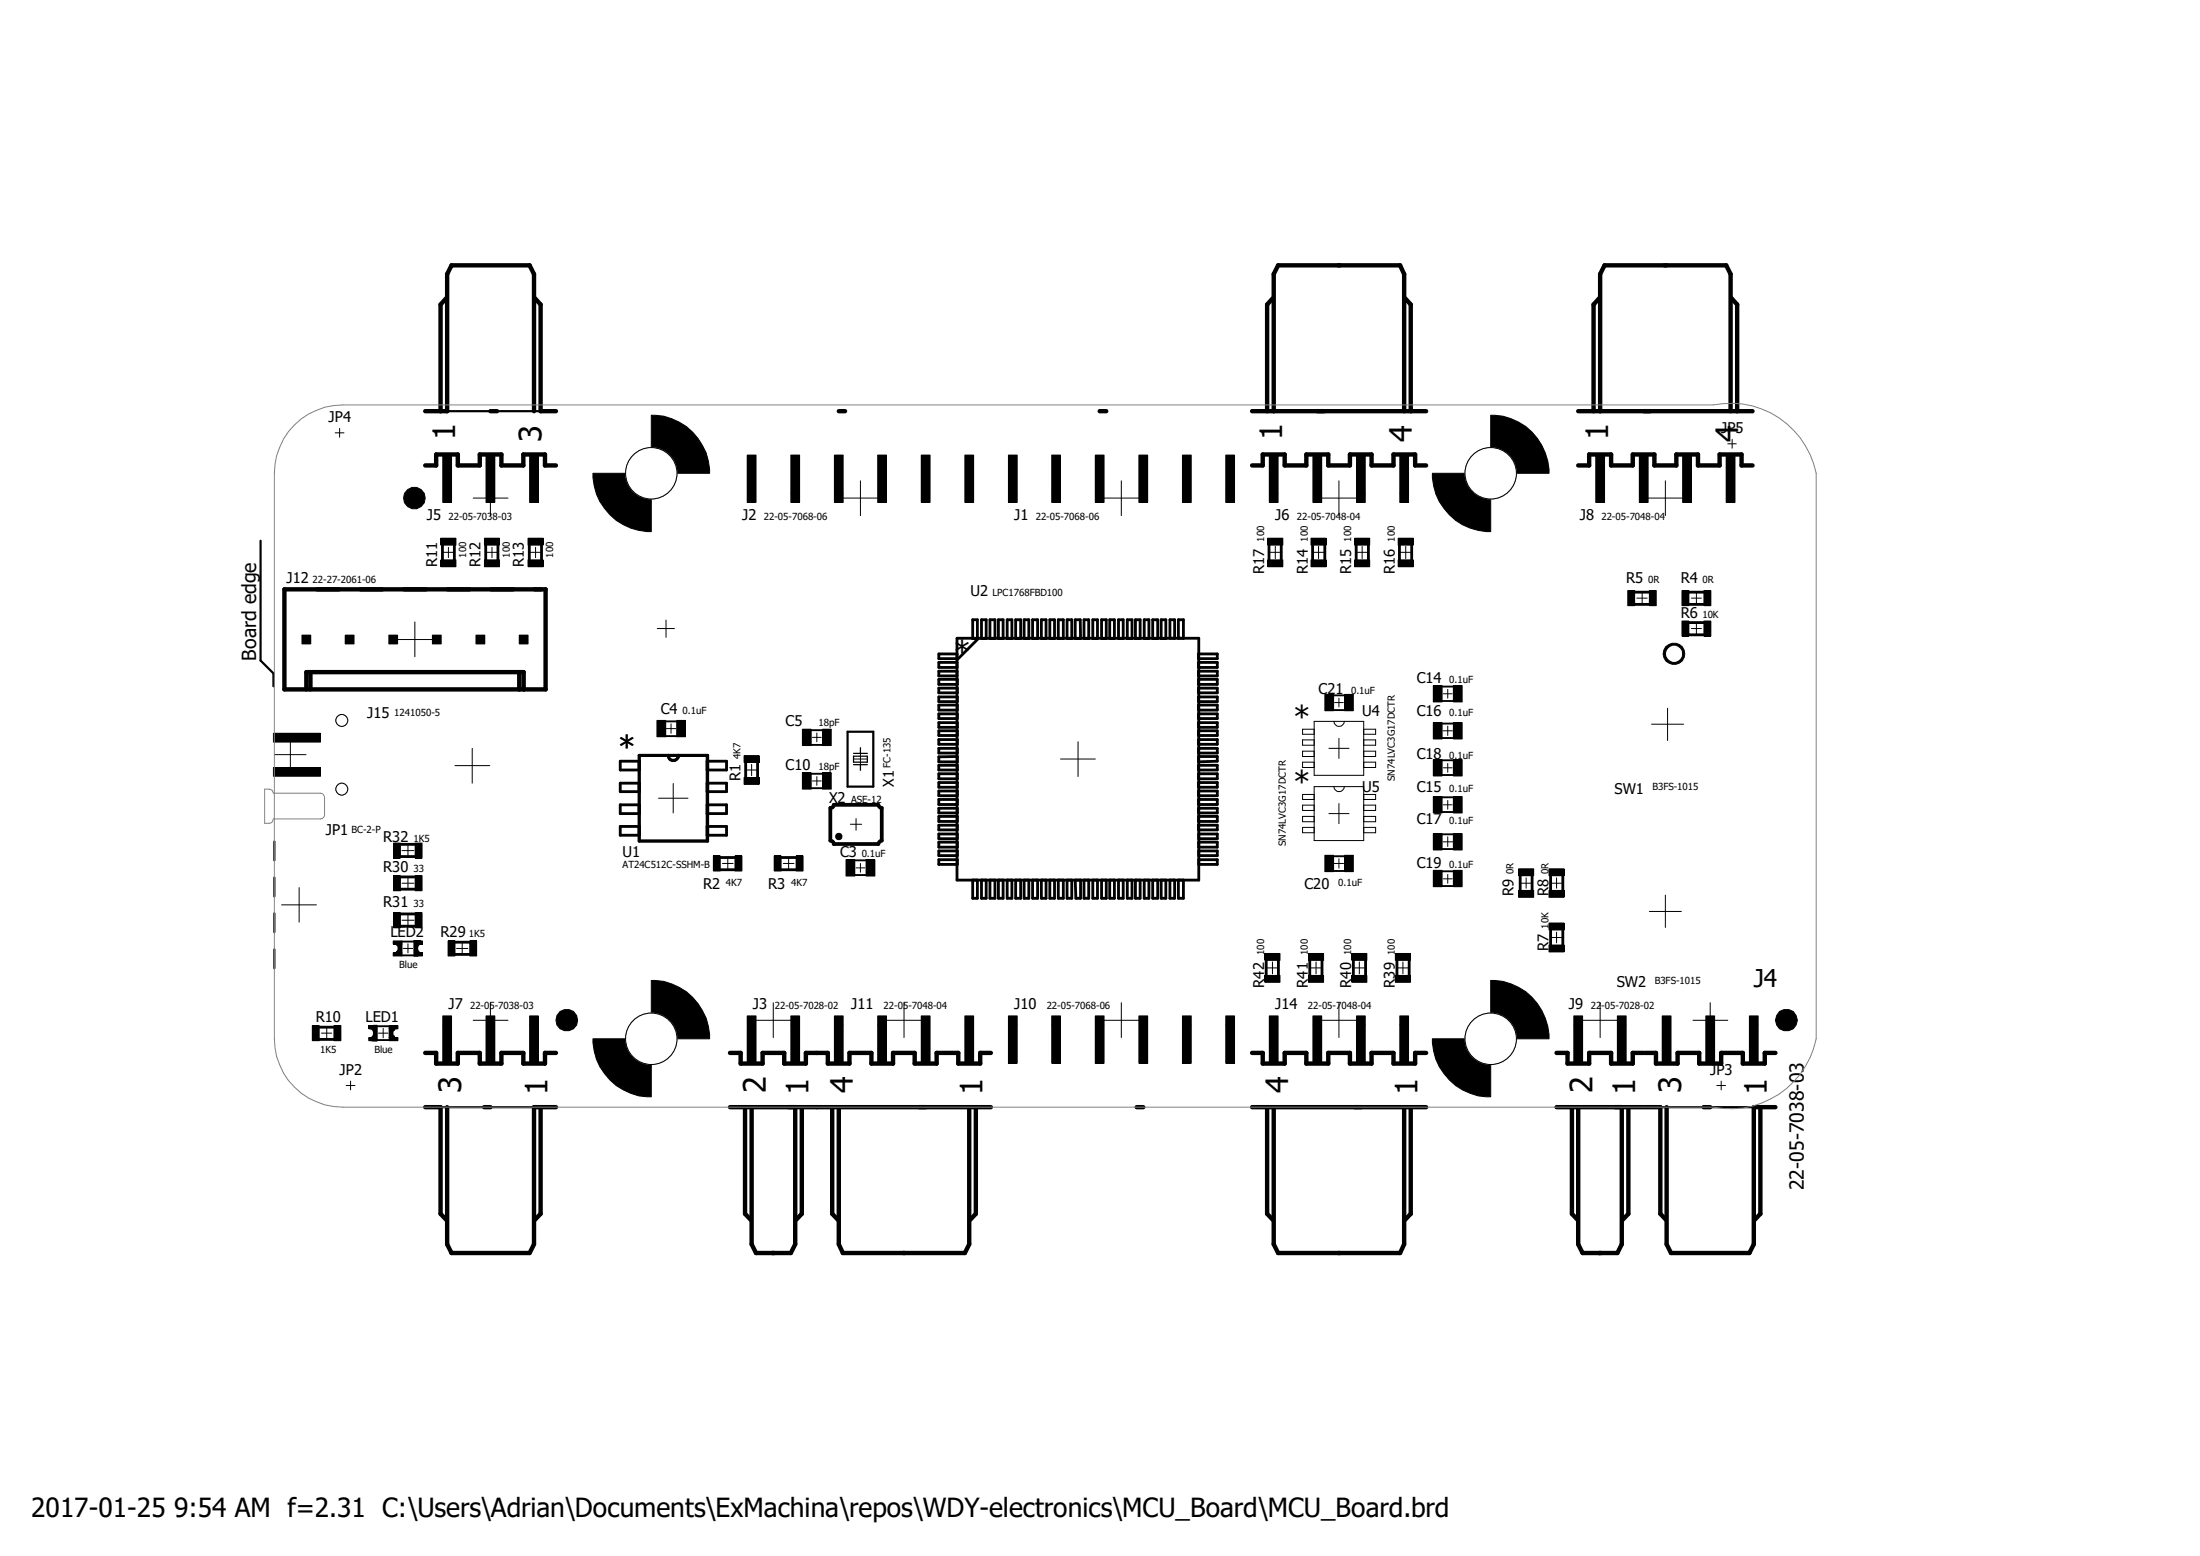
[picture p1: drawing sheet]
<svg xmlns="http://www.w3.org/2000/svg" width="297mm" height="210mm" viewBox="0 0 297 210" stroke-linecap="round" stroke-linejoin="round" font-family="sans-serif">
<path d="M4.2 34.5l288.6 135.9M292.8 34.5l-288.6 135.9" fill="none" stroke="#fff" stroke-width=".14"/>
<g fill="none" stroke="#000" stroke-width=".38">
<path d="M59.7 73.6v2M61.3 73.6v2M65.6 73.6v2M67.2 73.6v2M71.5 73.6v2M73.1 73.6v2M171.3 73.6v2M173 73.6v2M177.2 73.6v2M178.9 73.6v2M183.1 73.6v2M184.7 73.6v2"/>
<path d="M188.9 73.6v2M190.6 73.6v2M220.7 79.9h2M228 79.9h2M126.7 91.7h2.5v.7h-2.5zM126.7 92.9h2.5v.6h-2.5zM126.7 94.1h2.5v.6h-2.5zM126.7 95.2h2.5v.6h-2.5zM126.7 96.4h2.5v.6h-2.5zM126.7 97.5h2.5v.7h-2.5zM126.7 98.6h2.5v.7h-2.5zM126.7 99.8h2.5v.7h-2.5z"/>
<path d="M129.2 86.1h32.6v32.7h-32.6zM129.2 88.3h-2.5v.6h2.5M129.2 89.4h-2.5v.7h2.5M129.2 90.6h-2.5v.6h2.5M131.3 83.7h.7v2.5h-.7zM132.1 86.1l-2.9 3M132.5 83.7h.6v2.5h-.6zM133.6 83.7h.7v2.5h-.7zM134.8 83.7h.6v2.5h-.6zM136 83.7h.6v2.5h-.6zM137.1 83.7h.7v2.5h-.7zM138.3 83.7h.6v2.5h-.6z"/>
<path d="M139.4 83.7h.7v2.5h-.7zM140.6 83.7h.6v2.5h-.6zM141.7 83.7h.7v2.5h-.7zM142.9 83.7h.7v2.5h-.7zM144.1 83.7h.6v2.5h-.6zM145.2 83.7h.6l.1 2.5h-.7zM146.3 83.7h.7v2.5h-.7zM147.5 83.7h.7v2.5h-.7zM148.7 83.7h.7v2.5h-.7zM149.8 83.7h.7v2.5h-.7zM151 83.7h.6v2.5h-.6zM152.2 83.7h.6v2.5h-.6z"/>
<path d="M153.3 83.7h.6v2.5h-.6zM154.5 83.7h.6v2.5h-.6zM155.6 83.7h.7v2.5h-.7zM156.8 83.7h.6v2.5h-.6zM157.9 86.1v-2.4h.7v2.4M159.1 86.1v-2.4h.7v2.4M161.8 88.3h2.5v.6h-2.5zM161.8 89.4h2.5v.7h-2.5zM161.8 90.6h2.5v.6h-2.5zM161.8 91.7h2.5v.7h-2.5zM161.8 92.9h2.5v.6h-2.5zM161.8 94.1h2.5v.6h-2.5z"/>
<path d="M161.8 95.2h2.5v.6h-2.5zM161.8 96.4h2.5v.6h-2.5zM161.8 97.5h2.5v.7h-2.5zM161.8 98.6h2.5v.7h-2.5zM161.8 99.8h2.5v.7h-2.5zM220.7 81.6h2M228 84h2M228 85.7h2M228 81.6h2M54.1 118.4h1.9M54.1 114h1.9M54.1 115.6h1.9"/>
<path d="M86.3 101.9h9.2v11.6h-9.2zM86.3 102.7h-2.6v1.2h2.6M86.3 102h9.2v11.5h-9.2zM86.3 105.7h-2.6v1.1h2.6M86.3 108.6h-2.6v1.2h2.6M86.3 111.5h-2.6v1.2h2.6M90.2 101.9a.7 .7 0 0 0 .7 .7 .7 .7 0 0 0 .7-.7 .7 .7 0 0 1-.7 .8 .7 .7 0 0 1-.7-.7M95.5 102.7h2.6v1.2h-2.6M95.5 105.7h2.6v1.1h-2.6M95.5 108.6h2.6v1.2h-2.6M95.5 111.5h2.6v1.2h-2.6M97.2 115.7h2"/>
<path d="M97.2 117.4h2M100.7 102.9v2M102.3 102.9v2M105.5 115.7h2M105.5 117.4h2M126.7 101h2.5v.6h-2.5zM126.7 102.2l2.5-.1v.7h-2.5zM126.7 103.3h2.5v.6h-2.5zM126.7 104.4h2.5v.7h-2.5zM126.7 105.6h2.5v.7h-2.5zM126.7 106.8h2.5v.6h-2.5zM126.7 107.9h2.5v.7h-2.5z"/>
<path d="M126.7 109.1h2.5v.6h-2.5zM126.7 110.2h2.5v.7h-2.5zM126.7 111.4h2.5v.6h-2.5zM126.7 112.6h2.5v.6h-2.5zM126.7 113.7h2.5v.6h-2.5zM126.7 114.9h2.5v.6h-2.5zM126.7 116h2.5v.7h-2.5zM131.3 118.8v2.4h.7v-2.4M132.5 118.8v2.4h.6v-2.4M133.6 118.8v2.4h.7v-2.4M134.8 118.8v2.4h.6v-2.4M136 118.8v2.4h.6v-2.4"/>
<path d="M137.1 118.8v2.4h.7v-2.4M138.3 118.8v2.4h.6v-2.4M139.4 118.8v2.4h.7v-2.4M140.6 118.8v2.4h.6v-2.4M141.7 118.8v2.4h.7v-2.4M142.9 118.8v2.4h.7v-2.4M144.1 118.8v2.4h.6v-2.4M145.2 118.8v2.4h.7v-2.4M146.3 118.8v2.4h.7v-2.4M147.5 118.8v2.4h.7v-2.4M148.7 118.8v2.4h.7v-2.4M149.8 118.8v2.4h.7v-2.4"/>
<path d="M151 118.8v2.4h.6v-2.4M152.2 118.8v2.4h.6v-2.4M153.3 118.8v2.4h.6v-2.4M154.5 118.8v2.4h.6v-2.4M155.6 118.8v2.4h.7v-2.4M156.8 118.8v2.4h.6v-2.4M157.9 118.8v2.4h.7v-2.4M159.1 118.8v2.4h.7v-2.4M161.8 101h2.5v.6h-2.5zM161.8 103.3h2.5v.6h-2.5zM161.8 104.4h2.5v.7h-2.5zM161.8 105.6h2.5v.7h-2.5z"/>
<path d="M161.8 106.8h2.5v.6h-2.5zM161.8 107.9h2.5v.7h-2.5zM161.8 109.1h2.5v.6h-2.5zM161.8 110.2h2.5v.7h-2.5zM161.8 111.4h2.5v.6h-2.5zM161.8 102.1h2.5v.6l-2.5 .1zM161.8 112.6h2.5v.6h-2.5M161.8 113.7h2.5v.6h-2.5M161.8 114.9h2.5v.6h-2.5M161.8 116h2.5v.7h-2.5M205.2 118.2v2M206.8 118.2v2"/>
<path d="M209.3 118.2v2M211 118.2v2M43.1 138.6h2M54.1 120h1.9M54.1 125h1.9M54.1 123.4h1.9M61.4 128.8h2M61.4 127.2h2M170.9 129.7v2M172.6 129.7v2M176.8 129.7v2M178.5 129.7v2"/>
<path d="M182.7 129.7v2M184.4 129.7v2M188.6 129.7v2M190.2 129.7v2M209.3 125.5v2.1M211 125.5v2.1M43.1 140.3h2"/>
</g>
<g fill="#000">
<path d="M59.5 75.6h2.1v.9h-2.1z" fill-rule="evenodd"/>
<path d="M59.5 72.6h2.1v1h-2.1z" fill-rule="evenodd"/>
<path d="M59.8 66.6h1.2v1.2h-1.2z" fill-rule="evenodd"/>
<path d="M59.8 61.4h1.2v5.2h-1.2z" fill-rule="evenodd"/>
<path d="M65.4 75.6h2v.9h-2z" fill-rule="evenodd"/>
<path d="M65.4 72.6h2v1h-2z" fill-rule="evenodd"/>
<path d="M65.6 66.6h1.2v1.2h-1.2z" fill-rule="evenodd"/>
<path d="M65.6 61.4h1.2v5.2h-1.2z" fill-rule="evenodd"/>
<path d="M71.3 75.6h2v.9h-2z" fill-rule="evenodd"/>
<path d="M71.3 72.6h2v1h-2z" fill-rule="evenodd"/>
<path d="M71.5 66.6h1.2v1.2h-1.2z" fill-rule="evenodd"/>
<path d="M71.5 61.4h1.2v5.2h-1.2z" fill-rule="evenodd"/>
<path d="M86.5 62.1a2.3 2.3 0 0 1 3.5 .8 2.3 2.3 0 0 1-1.5 3.2 2.3 2.3 0 0 1-2.9-2.2h1.1a1.24 1.24 0 0 1 1.8-1.1 1.24 1.24 0 0 1 .2 2.1 1.24 1.24 0 0 1-2-.6v-.4h-1.1l.1-.7 .3-.6z" fill-rule="evenodd"/>
<path d="M80.1 63.9h5.7a2.1 2.1 0 0 0 2.1 2.1v5.8a7.8 7.8 0 0 1-7.8-7.9z" fill-rule="evenodd"/>
<path d="M87.9 56a7.8 7.8 0 0 1 7.9 7.9h-5.8a2.17 2.17 0 0 0-2.1-2.1z" fill-rule="evenodd"/>
<path d="M100.9 66.6h1.2v1.2h-1.2z" fill-rule="evenodd"/>
<path d="M100.9 61.4h1.2v5.2h-1.2z" fill-rule="evenodd"/>
<path d="M106.8 66.6h1.1v1.2h-1.1z" fill-rule="evenodd"/>
<path d="M106.8 61.4h1.1v5.2h-1.1z" fill-rule="evenodd"/>
<path d="M112.6 66.6h1.2v1.2h-1.2z" fill-rule="evenodd"/>
<path d="M112.6 61.4h1.2v5.2h-1.2z" fill-rule="evenodd"/>
<path d="M118.5 66.6h1.2v1.2h-1.2z" fill-rule="evenodd"/>
<path d="M118.5 61.4h1.2v5.2h-1.2z" fill-rule="evenodd"/>
<path d="M124.4 66.6h1.2v1.2h-1.2z" fill-rule="evenodd"/>
<path d="M124.4 61.4h1.2v5.2h-1.2z" fill-rule="evenodd"/>
<path d="M130.3 66.6h1.1v1.2h-1.1z" fill-rule="evenodd"/>
<path d="M130.3 61.4h1.1v5.2h-1.1z" fill-rule="evenodd"/>
<path d="M136.1 66.6h1.2v1.2h-1.2z" fill-rule="evenodd"/>
<path d="M136.1 61.4h1.2v5.2h-1.2z" fill-rule="evenodd"/>
<path d="M142 66.6h1.2v1.2h-1.2z" fill-rule="evenodd"/>
<path d="M142 61.4h1.2v5.2h-1.2z" fill-rule="evenodd"/>
<path d="M147.9 66.6h1.2v1.2h-1.2z" fill-rule="evenodd"/>
<path d="M147.9 61.4h1.2v5.2h-1.2z" fill-rule="evenodd"/>
<path d="M153.8 66.6h1.1v1.2h-1.1z" fill-rule="evenodd"/>
<path d="M153.8 61.4h1.1v5.2h-1.1z" fill-rule="evenodd"/>
<path d="M159.6 66.6h1.2v1.2h-1.2z" fill-rule="evenodd"/>
<path d="M159.6 61.4h1.2v5.2h-1.2z" fill-rule="evenodd"/>
<path d="M165.5 66.6h1.2v1.2h-1.2z" fill-rule="evenodd"/>
<path d="M165.5 61.4h1.2v5.2h-1.2z" fill-rule="evenodd"/>
<path d="M171.2 75.6h2v.9h-2z" fill-rule="evenodd"/>
<path d="M171.2 72.6h2v1h-2z" fill-rule="evenodd"/>
<path d="M171.4 66.6h1.2v1.2h-1.2z" fill-rule="evenodd"/>
<path d="M171.4 61.4h1.2v5.2h-1.2z" fill-rule="evenodd"/>
<path d="M177 75.6h2v.9h-2z" fill-rule="evenodd"/>
<path d="M177 72.6h2v1h-2z" fill-rule="evenodd"/>
<path d="M177.2 66.6h1.2v1.2h-1.2z" fill-rule="evenodd"/>
<path d="M177.2 61.4h1.2v5.2h-1.2z" fill-rule="evenodd"/>
<path d="M182.9 75.6h2v.9h-2z" fill-rule="evenodd"/>
<path d="M182.9 72.6h2v1h-2z" fill-rule="evenodd"/>
<path d="M183.1 66.6h1.2v1.2h-1.2z" fill-rule="evenodd"/>
<path d="M183.1 61.4h1.2v5.2h-1.2z" fill-rule="evenodd"/>
<path d="M188.8 75.6h2v.9h-2z" fill-rule="evenodd"/>
<path d="M188.8 72.6h2v1h-2z" fill-rule="evenodd"/>
<path d="M189 66.6h1.2v1.2h-1.2z" fill-rule="evenodd"/>
<path d="M189 61.4h1.2v5.2h-1.2z" fill-rule="evenodd"/>
<path d="M199.8 62.1a2.3 2.3 0 0 1 3.5 .8 2.3 2.3 0 0 1-1.5 3.2 2.3 2.3 0 0 1-2.8-2.2h1a1.24 1.24 0 0 1 1.8-1.1 1.24 1.24 0 0 1 .2 2.1 1.24 1.24 0 0 1-1.9-.6l-.1-.4h-1l.1-.7 .2-.6z" fill-rule="evenodd"/>
<path d="M193.4 63.9h5.7a2.03 2.03 0 0 0 2.2 2.1v5.8a7.8 7.8 0 0 1-7.9-7.9z" fill-rule="evenodd"/>
<path d="M201.3 56a7.8 7.8 0 0 1 7.8 7.9h-5.7a2.17 2.17 0 0 0-2.1-2.1z" fill-rule="evenodd"/>
<path d="M215.4 66.6h1.2v1.2h-1.2z" fill-rule="evenodd"/>
<path d="M215.4 61.4h1.2v5.2h-1.2z" fill-rule="evenodd"/>
<path d="M219.8 79.7h.9v2h-.9z" fill-rule="evenodd"/>
<path d="M221.3 66.6h1.2v1.2h-1.2z" fill-rule="evenodd"/>
<path d="M221.3 61.4h1.2v5.2h-1.2z" fill-rule="evenodd"/>
<path d="M222.7 79.7h.9v2h-.9z" fill-rule="evenodd"/>
<path d="M227.1 79.7h.9v2h-.9z" fill-rule="evenodd"/>
<path d="M227.2 66.6h1.1v1.2h-1.1z" fill-rule="evenodd"/>
<path d="M227.2 61.4h1.1v5.2h-1.1z" fill-rule="evenodd"/>
<path d="M230 79.7h1v2h-1z" fill-rule="evenodd"/>
<path d="M233 66.6h1.2v1.2h-1.2z" fill-rule="evenodd"/>
<path d="M233 61.4h1.2v5.2h-1.2z" fill-rule="evenodd"/>
<path d="M36.9 99h6.4v1.2h-6.4z" fill-rule="evenodd"/>
<path d="M40.8 85.7h1.2v1.2h-1.2z" fill-rule="evenodd"/>
<path d="M46.6 85.7h1.2v1.2h-1.2z" fill-rule="evenodd"/>
<path d="M52.5 85.7h1.2v1.2h-1.2z" fill-rule="evenodd"/>
<path d="M58.4 85.7h1.2v1.2h-1.2z" fill-rule="evenodd"/>
<path d="M64.3 85.7h1.1v1.2h-1.1z" fill-rule="evenodd"/>
<path d="M70.1 85.7h1.2v1.2h-1.2z" fill-rule="evenodd"/>
<path d="M88.7 97.2h1.2v2.2h-1.2z" fill-rule="evenodd"/>
<path d="M91.4 97.2h1.1v2.2h-1.1z" fill-rule="evenodd"/>
<path d="M108.3 98.4h1.2v2.2h-1.2z" fill-rule="evenodd"/>
<path d="M111 98.4h1.2v2.2h-1.2z" fill-rule="evenodd"/>
<path d="M178.9 93.7h1.1v2.2h-1.1z" fill-rule="evenodd"/>
<path d="M181.5 93.7h1.2v2.2h-1.2z" fill-rule="evenodd"/>
<path d="M193.5 92.5h1.2v2.2h-1.2z" fill-rule="evenodd"/>
<path d="M193.5 97.5h1.2v2.2h-1.2z" fill-rule="evenodd"/>
<path d="M196.2 92.5h1.2v2.2h-1.2z" fill-rule="evenodd"/>
<path d="M196.2 97.5h1.2v2.2h-1.2z" fill-rule="evenodd"/>
<path d="M224.9 87.3a1.46 1.46 0 0 1 2.3 .1 1.46 1.46 0 0 1-.8 2.2 1.46 1.46 0 0 1-1.9-1.3h.3a1.17 1.17 0 0 1 1.6-1.2 1.17 1.17 0 0 1 .4 1.9 1.17 1.17 0 0 1-1.9-.4l-.1-.3h-.3l.1-.5z" fill-rule="evenodd"/>
<path d="M227.1 83.8h.9v2.1h-.9z" fill-rule="evenodd"/>
<path d="M230 83.8h1v2.1h-1z" fill-rule="evenodd"/>
<path d="M36.9 103.6h6.4v1.2h-6.4z" fill-rule="evenodd"/>
<path d="M53.1 118.2h1v2h-1z" fill-rule="evenodd"/>
<path d="M53.1 113.8h1v2h-1z" fill-rule="evenodd"/>
<path d="M56 118.2h1v2h-1z" fill-rule="evenodd"/>
<path d="M56 113.8h1v2h-1z" fill-rule="evenodd"/>
<path d="M96.3 115.5h.9v2.1h-.9z" fill-rule="evenodd"/>
<path d="M99.2 115.5h1v2.1h-1z" fill-rule="evenodd"/>
<path d="M100.5 102h2v.9h-2z" fill-rule="evenodd"/>
<path d="M100.5 104.9h2v1h-2z" fill-rule="evenodd"/>
<path d="M104.5 115.5h1v2.1h-1z" fill-rule="evenodd"/>
<path d="M107.5 115.5h.9v2.1h-.9z" fill-rule="evenodd"/>
<path d="M108.3 104.3h1.2v2.2h-1.2z" fill-rule="evenodd"/>
<path d="M111 104.3h1.2v2.2h-1.2z" fill-rule="evenodd"/>
<path d="M114.2 116h1.2v2.2h-1.2z" fill-rule="evenodd"/>
<path d="M116.9 116h1.2v2.2h-1.2z" fill-rule="evenodd"/>
<path d="M178.9 115.4h1.1v2.2h-1.1z" fill-rule="evenodd"/>
<path d="M181.5 115.4h1.2v2.2h-1.2z" fill-rule="evenodd"/>
<path d="M193.5 102.5h1.2v2.2h-1.2z" fill-rule="evenodd"/>
<path d="M193.5 107.5h1.2v2.2h-1.2z" fill-rule="evenodd"/>
<path d="M193.5 112.5h1.2v2.2h-1.2z" fill-rule="evenodd"/>
<path d="M193.5 117.5h1.2v2.2h-1.2z" fill-rule="evenodd"/>
<path d="M196.2 102.5h1.2v2.2h-1.2z" fill-rule="evenodd"/>
<path d="M196.2 107.5h1.2v2.2h-1.2z" fill-rule="evenodd"/>
<path d="M196.2 112.5h1.2v2.2h-1.2z" fill-rule="evenodd"/>
<path d="M196.2 117.5h1.2v2.2h-1.2z" fill-rule="evenodd"/>
<path d="M205 117.3h2.1v.9h-2.1z" fill-rule="evenodd"/>
<path d="M209.1 117.3h2.1v.9h-2.1z" fill-rule="evenodd"/>
<path d="M42.2 138.4h.9v2.1h-.9z" fill-rule="evenodd"/>
<path d="M45.1 138.4h.9v2.1h-.9z" fill-rule="evenodd"/>
<path d="M49.8 138.4h.7v.5h-.7z" fill-rule="evenodd"/>
<path d="M50.3 140l.1 .1z" fill-rule="evenodd"/>
<path d="M50.4 138.4h.5v2.1h-.5z" fill-rule="evenodd"/>
<path d="M52.5 138.4h1.2v.5h-1.2z" fill-rule="evenodd"/>
<path d="M52.5 138.8h.5v1.3h-.5z" fill-rule="evenodd"/>
<path d="M53 139.8h.3v.3h-.3z" fill-rule="evenodd"/>
<path d="M53 138.8h.3v.3h-.3z" fill-rule="evenodd"/>
<path d="M53.1 127h1.2v.4h-1.2z" fill-rule="evenodd"/>
<path d="M53.1 128.6h1.2v.4h-1.2z" fill-rule="evenodd"/>
<path d="M53.1 123.2h1v2h-1z" fill-rule="evenodd"/>
<path d="M53.6 127.3h.2v.3h-.2z" fill-rule="evenodd"/>
<path d="M53.6 128.4h.2v.3h-.2z" fill-rule="evenodd"/>
<path d="M53.8 127.4h.5v1.3h-.5z" fill-rule="evenodd"/>
<path d="M55.9 127h.8h-.8z" fill-rule="evenodd"/>
<path d="M55.9 127h.5v2.1h-.5z" fill-rule="evenodd"/>
<path d="M56 123.2h1v2h-1z" fill-rule="evenodd"/>
<path d="M56.3 127h.2h.2v.3l-.2 .1-.2-.1v-.1l.2-.1 .1 .1v.1l-.3-.1z" fill-rule="evenodd"/>
<path d="M56.3 127.4l.1 .1z" fill-rule="evenodd"/>
<path d="M56.3 128.6h.7v.4h-.7z" fill-rule="evenodd"/>
<path d="M56.7 127h.3v.4h-.3z" fill-rule="evenodd"/>
<path d="M59.8 137.1h1.2v1.2h-1.2z" fill-rule="evenodd"/>
<path d="M59.8 138.3h1.2v5.2h-1.2z" fill-rule="evenodd"/>
<path d="M60.5 127h.9v2h-.9z" fill-rule="evenodd"/>
<path d="M63.4 127h.9v2h-.9z" fill-rule="evenodd"/>
<path d="M65.6 137.1h1.2v1.2h-1.2z" fill-rule="evenodd"/>
<path d="M65.6 138.3h1.2v5.2h-1.2z" fill-rule="evenodd"/>
<path d="M71.5 137.1h1.2v1.2h-1.2z" fill-rule="evenodd"/>
<path d="M71.5 138.3h1.2v5.2h-1.2z" fill-rule="evenodd"/>
<path d="M100.9 137.1h1.2v1.2h-1.2z" fill-rule="evenodd"/>
<path d="M100.9 138.3h1.2v5.2h-1.2z" fill-rule="evenodd"/>
<path d="M106.8 137.1h1.1v1.2h-1.1z" fill-rule="evenodd"/>
<path d="M106.8 138.3h1.1v5.2h-1.1z" fill-rule="evenodd"/>
<path d="M112.6 137.1h1.2v1.2h-1.2z" fill-rule="evenodd"/>
<path d="M112.6 138.3h1.2v5.2h-1.2z" fill-rule="evenodd"/>
<path d="M118.5 137.1h1.2v1.2h-1.2z" fill-rule="evenodd"/>
<path d="M118.5 138.3h1.2v5.2h-1.2z" fill-rule="evenodd"/>
<path d="M124.4 137.1h1.2v1.2h-1.2z" fill-rule="evenodd"/>
<path d="M124.4 138.3h1.2v5.2h-1.2z" fill-rule="evenodd"/>
<path d="M130.3 137.1h1.1v1.2h-1.1z" fill-rule="evenodd"/>
<path d="M130.3 138.3h1.1v5.2h-1.1z" fill-rule="evenodd"/>
<path d="M136.1 137.1h1.2v1.2h-1.2z" fill-rule="evenodd"/>
<path d="M136.1 138.3h1.2v5.2h-1.2z" fill-rule="evenodd"/>
<path d="M142 137.1h1.2v1.2h-1.2z" fill-rule="evenodd"/>
<path d="M142 138.3h1.2v5.2h-1.2z" fill-rule="evenodd"/>
<path d="M147.9 137.1h1.2v1.2h-1.2z" fill-rule="evenodd"/>
<path d="M147.9 138.3h1.2v5.2h-1.2z" fill-rule="evenodd"/>
<path d="M153.8 137.1h1.1v1.2h-1.1z" fill-rule="evenodd"/>
<path d="M153.8 138.3h1.1v5.2h-1.1z" fill-rule="evenodd"/>
<path d="M159.6 137.1h1.2v1.2h-1.2z" fill-rule="evenodd"/>
<path d="M159.6 138.3h1.2v5.2h-1.2z" fill-rule="evenodd"/>
<path d="M165.5 137.1h1.2v1.2h-1.2z" fill-rule="evenodd"/>
<path d="M165.5 138.3h1.2v5.2h-1.2z" fill-rule="evenodd"/>
<path d="M170.8 128.7h2v.9h-2z" fill-rule="evenodd"/>
<path d="M170.8 131.7h2v.9h-2z" fill-rule="evenodd"/>
<path d="M171.4 137.1h1.2v1.2h-1.2z" fill-rule="evenodd"/>
<path d="M171.4 138.3h1.2v5.2h-1.2z" fill-rule="evenodd"/>
<path d="M176.7 131.7h2v.9h-2z" fill-rule="evenodd"/>
<path d="M176.7 128.7h2v.9h-2z" fill-rule="evenodd"/>
<path d="M177.2 137.1h1.2v1.2h-1.2z" fill-rule="evenodd"/>
<path d="M177.2 138.3h1.2v5.2h-1.2z" fill-rule="evenodd"/>
<path d="M182.5 128.7h2v.9h-2z" fill-rule="evenodd"/>
<path d="M182.5 131.7h2v.9h-2z" fill-rule="evenodd"/>
<path d="M183.1 137.1h1.2v1.2h-1.2z" fill-rule="evenodd"/>
<path d="M183.1 138.3h1.2v5.2h-1.2z" fill-rule="evenodd"/>
<path d="M188.4 131.7h2v.9h-2z" fill-rule="evenodd"/>
<path d="M188.4 128.7h2v.9h-2z" fill-rule="evenodd"/>
<path d="M189 137.1h1.2v1.2h-1.2z" fill-rule="evenodd"/>
<path d="M189 138.3h1.2v5.2h-1.2z" fill-rule="evenodd"/>
<path d="M205 120.2h2.1v.9h-2.1z" fill-rule="evenodd"/>
<path d="M209.1 127.6h2.1v.9h-2.1z" fill-rule="evenodd"/>
<path d="M209.1 124.6h2.1v.9h-2.1z" fill-rule="evenodd"/>
<path d="M209.1 120.2h2.1v.9h-2.1z" fill-rule="evenodd"/>
<path d="M212.5 137.1h1.2v1.2h-1.2z" fill-rule="evenodd"/>
<path d="M212.5 138.3h1.2v5.2h-1.2z" fill-rule="evenodd"/>
<path d="M218.4 137.1h1.1v1.2h-1.1z" fill-rule="evenodd"/>
<path d="M218.4 138.3h1.1v5.2h-1.1z" fill-rule="evenodd"/>
<path d="M224.4 137.1h1.2v1.2h-1.2z" fill-rule="evenodd"/>
<path d="M224.4 138.3h1.2v5.2h-1.2z" fill-rule="evenodd"/>
<path d="M230.3 137.1h1.2v1.2h-1.2z" fill-rule="evenodd"/>
<path d="M230.3 138.3h1.2v5.2h-1.2z" fill-rule="evenodd"/>
<path d="M236.2 137.1h1.2v1.2h-1.2z" fill-rule="evenodd"/>
<path d="M236.2 138.3h1.2v5.2h-1.2z" fill-rule="evenodd"/>
<path d="M49.8 140h.3v.5h-.3z" fill-rule="evenodd"/>
<path d="M50.1 140.1h.4v.3l-.2 .1-.2-.1-.1-.1 .4-.1-.1 .2-.3-.1z" fill-rule="evenodd"/>
<path d="M50.1 140.4h.8v.1h-.8z" fill-rule="evenodd"/>
<path d="M52.5 140h1.2v.5h-1.2z" fill-rule="evenodd"/>
<path d="M86.5 138.4a2.3 2.3 0 0 1 3.5 .7 2.3 2.3 0 0 1-1.5 3.3 2.3 2.3 0 0 1-2.9-2.2h1.1a1.24 1.24 0 0 1 1.8-1.1 1.24 1.24 0 0 1 .2 2.1 1.24 1.24 0 0 1-2-.7v-.3h-1.1l.1-.7 .3-.6z" fill-rule="evenodd"/>
<path d="M80.1 140.2h5.7a2.1 2.1 0 0 0 2.1 2.1v5.7a7.8 7.8 0 0 1-7.8-7.8z" fill-rule="evenodd"/>
<path d="M87.9 132.3a7.8 7.8 0 0 1 7.9 7.9h-5.8a2.1 2.1 0 0 0-2.1-2.1z" fill-rule="evenodd"/>
<path d="M199.8 138.4a2.3 2.3 0 0 1 3.5 .7 2.3 2.3 0 0 1-1.5 3.3 2.3 2.3 0 0 1-2.8-2.2h1a1.24 1.24 0 0 1 1.8-1.1 1.24 1.24 0 0 1 .3 2.1 1.24 1.24 0 0 1-2-.7l-.1-.3h-1l.1-.7 .2-.6z" fill-rule="evenodd"/>
<path d="M193.4 140.2h5.7a2.03 2.03 0 0 0 2.2 2.1v5.7a7.8 7.8 0 0 1-7.9-7.8z" fill-rule="evenodd"/>
<path d="M201.3 132.3a7.8 7.8 0 0 1 7.8 7.9h-5.7a2.1 2.1 0 0 0-2.1-2.1z" fill-rule="evenodd"/>
<circle cx="55.9" cy="67.2" r="1.46"/>
<circle cx="113.2" cy="112.9" r=".43"/>
<circle cx="76.5" cy="137.7" r="1.46"/>
<circle cx="241.2" cy="137.7" r="1.48"/>
</g>
<g fill="none" stroke="#000" stroke-width=".14">
<path d="M45.3 58.4h1.1M45.8 57.8v1.2M87.9 56a7.8 7.8 0 0 1 7.9 7.9h-5.8a2.17 2.17 0 0 0-2.1-2.1zM201.3 56a7.8 7.8 0 0 1 7.8 7.9h-5.7a2.17 2.17 0 0 0-2.1-2.1zM233.3 59.9h1.1M233.8 59.3v1.2M59.5 75.6h2.1v.9h-2.1zM59.5 72.6h2.1v1h-2.1zM59.8 66.6h1.2v1.2h-1.2zM59.8 61.4h1.2v5.2h-1.2zM59.9 74.5h1.3M60.5 73.9v1.4"/>
<path d="M63.9 67.2h4.7M65.4 75.6h2v.9h-2zM65.4 72.6h2v1h-2zM65.6 66.6h1.2v1.2h-1.2zM65.6 61.4h1.2v5.2h-1.2zM65.7 74.5h1.4M66.2 64.9v4.7M66.4 73.9v1.4M71.3 75.6h2v.9h-2zM71.3 72.6h2v1h-2zM71.5 66.6h1.2v1.2h-1.2zM71.5 61.4h1.2v5.2h-1.2z"/>
<path d="M71.6 74.5h1.4M72.3 73.9v1.4M80.1 63.9h5.7a2.1 2.1 0 0 0 2.1 2.1v5.8a7.8 7.8 0 0 1-7.8-7.9zM86 63.9h3.8M86.5 62.1a2.3 2.3 0 0 1 3.5 .8 2.3 2.3 0 0 1-1.5 3.2 2.3 2.3 0 0 1-2.9-2.2h1.1a1.24 1.24 0 0 1 1.8-1.1 1.24 1.24 0 0 1 .2 2.1 1.24 1.24 0 0 1-2-.6v-.4h-1.1l.1-.7 .3-.6zM87.9 62v3.8M100.9 66.6h1.2v1.2h-1.2zM100.9 61.4h1.2v5.2h-1.2zM106.8 66.6h1.1v1.2h-1.1zM106.8 61.4h1.1v5.2h-1.1zM112.6 66.6h1.2v1.2h-1.2zM112.6 61.4h1.2v5.2h-1.2z"/>
<path d="M113.8 67.2h4.7M116.2 64.9v4.7M118.5 66.6h1.2v1.2h-1.2zM118.5 61.4h1.2v5.2h-1.2zM124.4 66.6h1.2v1.2h-1.2zM124.4 61.4h1.2v5.2h-1.2zM130.3 66.6h1.1v1.2h-1.1zM130.3 61.4h1.1v5.2h-1.1zM136.1 66.6h1.2v1.2h-1.2zM136.1 61.4h1.2v5.2h-1.2zM142 66.6h1.2v1.2h-1.2zM142 61.4h1.2v5.2h-1.2z"/>
<path d="M147.9 66.6h1.2v1.2h-1.2zM147.9 61.4h1.2v5.2h-1.2zM149.1 67.2h4.7M151.4 64.9v4.7M153.8 66.6h1.1v1.2h-1.1zM153.8 61.4h1.1v5.2h-1.1zM159.6 66.6h1.2v1.2h-1.2zM159.6 61.4h1.2v5.2h-1.2zM165.5 66.6h1.2v1.2h-1.2zM165.5 61.4h1.2v5.2h-1.2zM171.2 75.6h2v.9h-2zM171.2 72.6h2v1h-2z"/>
<path d="M171.3 74.5h1.7M171.4 66.6h1.2v1.2h-1.2zM171.4 61.4h1.2v5.2h-1.2zM172.2 73.7v1.7M177 75.6h2v.9h-2zM177 72.6h2v1h-2zM177.2 74.5h1.6M177.2 66.6h1.2v1.2h-1.2zM177.2 61.4h1.2v5.2h-1.2zM178 73.7v1.7M178.4 67.2h4.7M180.8 64.9v4.7"/>
<path d="M182.9 75.6h2v.9h-2zM182.9 72.6h2v1h-2zM183.1 74.5h1.6M183.1 66.6h1.2v1.2h-1.2zM183.1 61.4h1.2v5.2h-1.2zM183.9 73.7v1.7M188.8 75.6h2v.9h-2zM188.8 72.6h2v1h-2zM189 66.6h1.2v1.2h-1.2zM189 61.4h1.2v5.2h-1.2zM189 74.5h1.6M189.8 73.7v1.7"/>
<path d="M193.4 63.9h5.7a2.03 2.03 0 0 0 2.2 2.1v5.8a7.8 7.8 0 0 1-7.9-7.9zM199.3 63.9h3.8M199.8 62.1a2.3 2.3 0 0 1 3.5 .8 2.3 2.3 0 0 1-1.5 3.2 2.3 2.3 0 0 1-2.8-2.2h1a1.24 1.24 0 0 1 1.8-1.1 1.24 1.24 0 0 1 .2 2.1 1.24 1.24 0 0 1-1.9-.6l-.1-.4h-1l.1-.7 .2-.6zM201.3 62v3.8M215.4 66.6h1.2v1.2h-1.2zM215.4 61.4h1.2v5.2h-1.2zM219.8 79.7h.9v2h-.9zM221.3 66.6h1.2v1.2h-1.2zM221.3 61.4h1.2v5.2h-1.2zM222.5 67.2h4.7M222.7 79.7h.9v2h-.9zM224.8 64.9v4.7"/>
<path d="M227.1 79.7h.9v2h-.9zM227.2 66.6h1.1v1.2h-1.1zM227.2 61.4h1.1v5.2h-1.1zM230 79.7h1v2h-1zM233 66.6h1.2v1.2h-1.2zM233 61.4h1.2v5.2h-1.2zM36.9 99h6.4v1.2h-6.4zM39.2 99.7v4.3M40.8 85.7h1.2v1.2h-1.2zM46.6 85.7h1.2v1.2h-1.2zM52.5 85.7h1.2v1.2h-1.2zM53.7 86.3h4.7"/>
<path d="M56 83.9v4.7M58.4 85.7h1.2v1.2h-1.2zM64.3 85.7h1.1v1.2h-1.1zM70.1 85.7h1.2v1.2h-1.2zM88.7 97.2h1.2v2.2h-1.2zM88.7 84.8h2.4M89.9 83.7v2.3M90 98.3h1.2M90.6 97.7v1.3M91.4 97.2h1.1v2.2h-1.1zM108.3 98.4h1.2v2.2h-1.2zM109.7 99.5h1.2"/>
<path d="M110.3 98.9v1.2M111 98.4h1.2v2.2h-1.2zM177.4 97.4h6.7v7.2h-6.7zM177.4 98.4h-1.5v.7h1.5M177.4 99.9h-1.5v.7h1.5M178.9 93.7h1.1v2.2h-1.1zM180.1 97.4a.7 .7 0 0 0 .7 .6 .7 .7 0 0 0 .7-.6M180.2 94.8h1.2M180.8 94.2v1.2M180.8 99.7v2.7M181.5 93.7h1.2v2.2h-1.2zM184.1 98.4h1.6v.7h-1.6"/>
<path d="M184.1 99.9h1.6v.7h-1.6M193.5 92.5h1.2v2.2h-1.2zM193.5 97.5h1.2v2.2h-1.2zM194.8 98.6h1.3M194.9 93.6h1.1M195.5 93v1.2M195.5 98v1.3M196.2 92.5h1.2v2.2h-1.2zM196.2 97.5h1.2v2.2h-1.2zM221 80.7h1.4M221.7 80.1v1.3M223 97.7h4.3"/>
<path d="M224.9 87.3a1.46 1.46 0 0 1 2.3 .1 1.46 1.46 0 0 1-.8 2.2 1.46 1.46 0 0 1-1.9-1.3h.3a1.17 1.17 0 0 1 1.6-1.2 1.17 1.17 0 0 1 .4 1.9 1.17 1.17 0 0 1-1.9-.4l-.1-.3h-.3l.1-.5zM225.1 95.6v4.3M227.1 83.8h.9v2.1h-.9zM228.3 84.8h1.4M228.3 80.7h1.4M229 80.1v1.3M229 84.2v1.4M230 83.8h1v2.1h-1zM36.9 103.6h6.4v1.2h-6.4zM37.1 101.9h4.2M40.4 119.8v4.7M53.1 118.2h1v2h-1z"/>
<path d="M53.1 113.8h1v2h-1zM54.3 119.2h1.6M54.3 114.8h1.6M55.1 114v1.6M55.1 118.4v1.6M56 118.2h1v2h-1zM56 113.8h1v2h-1zM61.4 103.3h4.7M63.8 101v4.7M88.9 107.7h4M90.9 105.7v4M96.3 115.5h.9v2.1h-.9z"/>
<path d="M97.5 116.5h1.5M98.3 115.8v1.5M99.2 115.5h1v2.1h-1zM100.5 102h2v.9h-2zM100.5 104.9h2v1h-2zM100.7 103.9h1.5M101.5 103.2v1.5M104.5 115.5h1v2.1h-1zM105.7 116.5h1.5M106.5 115.8v1.5M107.5 115.5h.9v2.1h-.9zM108.3 104.3h1.2v2.2h-1.2z"/>
<path d="M109.7 105.4h1.2M110.3 104.8v1.2M111 104.3h1.2v2.2h-1.2zM114.2 116h1.2v2.2h-1.2zM114.8 111.3h1.5M115.3 102.4h1.7M115.6 110.5v1.6M115.6 117.1h1.2M116.2 101.6v1.7M116.2 116.5v1.2M116.9 116h1.2v2.2h-1.2zM143.2 102.4h4.7"/>
<path d="M145.5 100.1v4.7M177.4 106.2h6.7v7.3h-6.7zM177.4 101.4h-1.5v.7h1.5M177.4 102.9h-1.5v.7h1.5M177.4 107.2h-1.5v.7h1.5M177.4 108.7h-1.5v.7h1.5M177.4 110.2h-1.5v.7h1.5M177.4 111.7h-1.5v.7h1.5M178.9 115.4h1.1v2.2h-1.1zM179.4 101h2.7M179.4 109.8h2.7M180.1 106.2a.7 .7 0 0 0 .7 .6 .7 .7 0 0 0 .7-.6"/>
<path d="M180.1 116.5h1.3M180.8 108.5v2.7M180.8 115.9v1.3M181.5 115.4h1.2v2.2h-1.2zM184.1 101.4h1.6v.7h-1.6M184.1 102.9h1.6v.7h-1.6M184.1 107.2h1.6v.7h-1.6M184.1 108.7h1.6v.7h-1.6M184.1 110.2h1.6v.7h-1.6M184.1 111.7h1.6v.7h-1.6M193.5 102.5h1.2v2.2h-1.2zM193.5 107.5h1.2v2.2h-1.2z"/>
<path d="M193.5 112.5h1.2v2.2h-1.2zM193.5 117.5h1.2v2.2h-1.2zM194.8 113.6h1.3M194.9 103.6h1.1M194.9 108.6h1.1M194.9 118.6h1.1M195.5 103v1.2M195.5 108v1.2M195.5 112.9v1.4M195.5 118v1.2M196.2 102.5h1.2v2.2h-1.2zM196.2 107.5h1.2v2.2h-1.2z"/>
<path d="M196.2 112.5h1.2v2.2h-1.2zM196.2 117.5h1.2v2.2h-1.2zM205 117.3h2.1v.9h-2.1zM205.4 119.2h1.3M206 118.5v1.4M209.1 117.3h2.1v.9h-2.1zM209.5 119.2h1.3M210.1 118.5v1.4M38 122.1h4.7M42.2 138.4h.9v2.1h-.9zM43.4 139.4h1.4M44.1 138.8v1.4"/>
<path d="M45.1 138.4h.9v2.1h-.9zM49.8 138.4h.7v.5h-.7zM50.3 140l.1 .1zM50.4 138.4h.5v2.1h-.5zM51.1 139.4h1.3M51.7 138.8v1.3M52.5 138.4h1.2v.5h-1.2zM52.5 138.8h.5v1.3h-.5zM53 139.8h.3v.3h-.3zM53 138.8h.3v.3h-.3zM53.1 127h1.2v.4h-1.2zM53.1 128.6h1.2v.4h-1.2z"/>
<path d="M53.1 123.2h1v2h-1zM53.2 127.4a.64 .64 0 0 1 .6 .6 .64 .64 0 0 1-.6 .7M53.6 127.3h.2v.3h-.2zM53.6 128.4h.2v.3h-.2zM53.6 138.8a.64 .64 0 0 0-.6 .6 .64 .64 0 0 0 .6 .7M53.8 127.4h.5v1.3h-.5zM54.3 124.2h1.6M54.4 128h1.3M55.1 123.4v1.6M55.1 127.4v1.2M55.9 127h.8h-.8zM55.9 127h.5v2.1h-.5z"/>
<path d="M56 123.2h1v2h-1zM56.3 127h.2h.2v.3l-.2 .1-.2-.1v-.1l.2-.1 .1 .1v.1l-.3-.1zM56.3 127.4l.1 .1zM56.3 128.6h.7v.4h-.7zM56.7 127h.3v.4h-.3zM59.8 137.1h1.2v1.2h-1.2zM59.8 138.3h1.2v5.2h-1.2zM60.5 127h.9v2h-.9zM61.6 128h1.6M62.4 127.3v1.5M63.4 127h.9v2h-.9zM63.9 137.7h4.7"/>
<path d="M65.6 137.1h1.2v1.2h-1.2zM65.6 138.3h1.2v5.2h-1.2zM66.2 135.3v4.7M71.5 137.1h1.2v1.2h-1.2zM71.5 138.3h1.2v5.2h-1.2zM86.5 138.4a2.3 2.3 0 0 1 3.5 .7 2.3 2.3 0 0 1-1.5 3.3 2.3 2.3 0 0 1-2.9-2.2h1.1a1.24 1.24 0 0 1 1.8-1.1 1.24 1.24 0 0 1 .2 2.1 1.24 1.24 0 0 1-2-.7v-.3h-1.1l.1-.7 .3-.6zM87.9 138.3v3.8M87.9 132.3a7.8 7.8 0 0 1 7.9 7.9h-5.8a2.1 2.1 0 0 0-2.1-2.1zM100.9 137.1h1.2v1.2h-1.2zM100.9 138.3h1.2v5.2h-1.2zM102.1 137.7h4.7M104.4 135.3v4.7"/>
<path d="M106.8 137.1h1.1v1.2h-1.1zM106.8 138.3h1.1v5.2h-1.1zM112.6 137.1h1.2v1.2h-1.2zM112.6 138.3h1.2v5.2h-1.2zM118.5 137.1h1.2v1.2h-1.2zM118.5 138.3h1.2v5.2h-1.2zM119.7 137.7h4.7M122 135.3v4.7M124.4 137.1h1.2v1.2h-1.2zM124.4 138.3h1.2v5.2h-1.2zM130.3 137.1h1.1v1.2h-1.1zM130.3 138.3h1.1v5.2h-1.1z"/>
<path d="M136.1 137.1h1.2v1.2h-1.2zM136.1 138.3h1.2v5.2h-1.2zM142 137.1h1.2v1.2h-1.2zM142 138.3h1.2v5.2h-1.2zM147.9 137.1h1.2v1.2h-1.2zM147.9 138.3h1.2v5.2h-1.2zM149.1 137.7h4.7M151.4 135.3v4.7M153.8 137.1h1.1v1.2h-1.1zM153.8 138.3h1.1v5.2h-1.1zM159.6 137.1h1.2v1.2h-1.2zM159.6 138.3h1.2v5.2h-1.2z"/>
<path d="M165.5 137.1h1.2v1.2h-1.2zM165.5 138.3h1.2v5.2h-1.2zM170.8 128.7h2v.9h-2zM170.8 131.7h2v.9h-2zM171 130.6h1.6M171.4 137.1h1.2v1.2h-1.2zM171.4 138.3h1.2v5.2h-1.2zM171.8 129.8v1.6M176.7 131.7h2v.9h-2zM176.7 128.7h2v.9h-2zM176.8 130.6h1.7M177.2 137.1h1.2v1.2h-1.2z"/>
<path d="M177.2 138.3h1.2v5.2h-1.2zM177.7 129.8v1.6M178.4 137.7h4.7M180.8 135.3v4.7M182.5 128.7h2v.9h-2zM182.5 131.7h2v.9h-2zM182.7 130.6h1.7M183.1 137.1h1.2v1.2h-1.2zM183.1 138.3h1.2v5.2h-1.2zM183.5 129.8v1.6M188.4 131.7h2v.9h-2zM188.4 128.7h2v.9h-2z"/>
<path d="M188.6 130.6h1.6M189 137.1h1.2v1.2h-1.2zM189 138.3h1.2v5.2h-1.2zM189.4 129.8v1.6M199.8 138.4a2.3 2.3 0 0 1 3.5 .7 2.3 2.3 0 0 1-1.5 3.3 2.3 2.3 0 0 1-2.8-2.2h1a1.24 1.24 0 0 1 1.8-1.1 1.24 1.24 0 0 1 .3 2.1 1.24 1.24 0 0 1-2-.7l-.1-.3h-1l.1-.7 .2-.6zM201.3 132.3a7.8 7.8 0 0 1 7.8 7.9h-5.7a2.1 2.1 0 0 0-2.1-2.1zM201.3 138.3v3.8M205 120.2h2.1v.9h-2.1zM209.1 127.6h2.1v.9h-2.1zM209.1 124.6h2.1v.9h-2.1zM209.1 120.2h2.1v.9h-2.1zM209.4 126.5h1.5"/>
<path d="M210.1 125.8v1.5M212.5 137.1h1.2v1.2h-1.2zM212.5 138.3h1.2v5.2h-1.2zM213.7 137.7h4.7M216 135.3v4.7M218.4 137.1h1.1v1.2h-1.1zM218.4 138.3h1.1v5.2h-1.1zM222.7 123h4.3M224.4 137.1h1.2v1.2h-1.2zM224.4 138.3h1.2v5.2h-1.2zM224.8 120.8v4.4M228.6 137.7h4.7"/>
<path d="M230.3 137.1h1.2v1.2h-1.2zM230.3 138.3h1.2v5.2h-1.2zM230.9 135.3v4.7M236.2 137.1h1.2v1.2h-1.2zM236.2 138.3h1.2v5.2h-1.2zM46.7 146.5h1.2M47.3 145.9v1.2M49.8 140h.3v.5h-.3zM50.1 140.4h.8v.1h-.8zM50.1 140.1h.4v.3l-.2 .1-.2-.1-.1-.1 .4-.1-.1 .2-.3-.1zM52.5 140h1.2v.5h-1.2zM80.1 140.2h5.7a2.1 2.1 0 0 0 2.1 2.1v5.7a7.8 7.8 0 0 1-7.8-7.8z"/>
<path d="M86 140.2h3.8M193.4 140.2h5.7a2.03 2.03 0 0 0 2.2 2.1v5.7a7.8 7.8 0 0 1-7.9-7.8zM199.3 140.2h3.8M231.8 146.5h1.2M232.4 145.9v1.2"/>
<circle cx="55.9" cy="67.2" r="1.46"/>
<circle cx="113.2" cy="112.9" r=".43"/>
<circle cx="76.5" cy="137.7" r="1.46"/>
<circle cx="241.2" cy="137.7" r="1.48"/>
</g>
<g fill="none" stroke="#000" stroke-width=".25">
<path d="M89.8 99.4h1.6M89.8 97.4h1.6M109.5 98.6h1.6M180 95.8h1.6M180 93.9h1.6M194.6 92.7h1.7M194.6 94.6h1.7M194.6 97.7h1.7M194.6 99.6h1.7M109.5 100.5h1.6M109.5 106.4h1.6M109.5 104.4h1.6"/>
<path d="M115.3 116.1h1.7M115.3 118.1h1.7M180 117.6h1.6M180 115.6h1.6M194.6 102.6h1.7M194.6 104.6h1.7M194.6 107.6h1.7M194.6 109.6h1.7M194.6 112.6h1.7M194.6 114.6h1.7M194.6 117.6h1.7M194.6 119.6h1.7"/>
<path d="M49.9 138.8a.7 .7 0 0 1 .6 .7 .7 .7 0 0 1-.6 .7M50.9 138.5h1.6M54.3 127.1h1.6M54.3 128.9h1.6M56.9 127.3a.71 .71 0 0 0-.6 .7 .71 .71 0 0 0 .6 .7M50.8 140.4h1.7"/>
</g>
<path d="M60.4 55.5h12.6M35.2 73v16.2l1.7 1.7v1.7M114.4 98.8h3.5v7.4h-3.5zM37 113.6v2.5M37 118.4v2.6M37 123.3v2.5M37 128.1v2.6M59.5 149.4h12.6M224.2 149.4h12.6" fill="none" stroke="#000" stroke-width=".3"/>
<path d="M115.2 101.7h1.9M115.2 103.2h1.9M115.2 102.1h1.9v.8h-1.9zM116.2 100.9v.8M116.2 103.2v.8" fill="none" stroke="#000" stroke-width=".17"/>
<path d="M112.1 109.1l.3-.1 .2-.4h6l.2 .4 .2 .1v4.4h-.2l-.2 .4h-6l-.2-.4h-.3z" fill="none" stroke="#000" stroke-width=".51"/>
<g fill="none" stroke="#000" stroke-width=".59">
<path d="M57.4 55.5h3v-18.5l.6-1.2h10.5l.6 1.2v18.5M60.2 40.3l-.7 .8v14.4M66.2 55.5h.9M72.2 40.3l.8 .8v14.4h2.1M113.2 55.5h.9M148.5 55.5h.9M169 55.5h23.5M171.8 40.3l-.7 .8v14.4M172 55.5v-18.5l.6-1.2h16.4l.6 1.2v18.5M189.7 40.3l.8 .8v14.4M213.1 55.5h23.5M215.9 40.3l-.8 .8v14.4"/>
<path d="M216 55.5v-18.5l.6-1.2h16.4l.6 1.2v18.5M233.8 40.3l.7 .8v14.4M38.4 79.5h35.3v13.5h-35.3zM57.4 62.8h1.5v-1.5h2.9v1.5h3v-1.5h2.9v1.5h3v-1.5h2.9v1.5h1.5M169 62.8h1.5v-1.5h2.9v1.5h3v-1.5h2.9v1.5h2.9v-1.5h3v1.5h2.9v-1.5h3v1.5h1.4M213.1 62.8h1.4v-1.5h3v1.5h2.9v-1.5h3v1.5h2.9v-1.5h2.9v1.5h3v-1.5h2.9v1.5h1.5M41.4 93v-2.3h29.3v2.3M41.9 90.7v2.3M70.1 90.7v2.3M57.4 142.1h1.5v1.5h2.9v-1.5h3v1.5h2.9v-1.5h3v1.5h2.9v-1.5h1.5M57.4 149.4h2.1v14.4l.7 .8M60.4 149.4v18.5l.6 1.2h10.5l.6-1.2v-18.5h3"/>
<path d="M65.4 149.4h.8M73 149.4v14.4l-.8 .8M98.6 142.1h1.4v1.5h3v-1.5h2.9v1.5h2.9v-1.5h3v1.5h2.9v-1.5h2.9v1.5h3v-1.5h2.9v1.5h2.9v-1.5h3v1.5h2.9v-1.5h1.5M98.6 149.4h35.2M100.6 149.4v14.4l.7 .8M101.5 149.4v18.5l.6 1.2h4.7l.6-1.2v-18.5M108.2 149.4v14.4l-.7 .8M112.4 149.4v14.4l.7 .8M113.2 149.4v18.5l.6 1.2h16.5l.6-1.2v-18.5M131.7 149.4v14.4l-.7 .8M153.5 149.4h.8M169 142.1h1.5v1.5h2.9v-1.5h3v1.5h2.9v-1.5h2.9v1.5h3v-1.5h2.9v1.5h3v-1.5h1.4"/>
<path d="M169 149.4h23.5M171.1 149.4v14.4l.7 .8M172 149.4v18.5l.6 1.2h16.4l.6-1.2v-18.5M190.5 149.4v14.4l-.8 .8M210.1 142.1h1.5v1.5h2.9v-1.5h3v1.5h2.9v-1.5h1.5M210.1 149.4h11.8M212.2 149.4v14.4l.8 .8M213.1 149.4v18.5l.6 1.2h4.7l.5-1.2v-18.5M219.8 149.4v14.4l-.7 .8M222.1 142.1h1.5v1.5h2.9v-1.5h2.9v1.5h3v-1.5h2.9v1.5h3v-1.5h1.4M222.1 149.4h2.1v14.4l.7 .8M225 149.4v18.5l.6 1.2h10.6l.6-1.2v-18.5h2.9"/>
<path d="M230 149.4h.9M237.7 149.4v14.4l-.8 .8"/>
</g>
<g fill="none" stroke="#808080" stroke-width=".14">
<path d="M39.8 57.4a9.4 9.4 0 0 1 6.5-2.7h185a11.8 11.8 0 0 1 13.9 9.2v76.3a11.8 11.8 0 0 1-13.9 9.2h-185a9.3 9.3 0 0 1-9.3-9.2v-76.3a9.5 9.5 0 0 1 2.8-6.5zM35.7 106.5h.6a.58 .58 0 0 1 .6 .6h6.4a.58 .58 0 0 1 .5 .6v2.3a.58 .58 0 0 1-.5 .5h-6.4a.58 .58 0 0 1-.6 .6h-.6z"/>
<circle cx="46.1" cy="106.5" r=".8"/>
</g>
<circle cx="46.1" cy="106.5" r=".8" fill="#fff"/>
<circle cx="46.1" cy="106.5" r=".8" fill="none" stroke="#000" stroke-width=".14"/>
<circle cx="46.1" cy="97.2" r=".8" fill="none" stroke="#808080" stroke-width=".14"/>
<circle cx="46.1" cy="97.2" r=".8" fill="#fff"/>
<circle cx="46.1" cy="97.2" r=".8" fill="none" stroke="#000" stroke-width=".14"/>
<circle cx="201.3" cy="140.2" r="3.5" fill="none" stroke="#808080" stroke-width=".14"/>
<circle cx="201.3" cy="140.2" r="3.5" fill="#fff"/>
<circle cx="201.3" cy="140.2" r="3.5" fill="none" stroke="#000" stroke-width=".14"/>
<circle cx="201.3" cy="63.9" r="3.5" fill="none" stroke="#808080" stroke-width=".14"/>
<circle cx="201.3" cy="63.9" r="3.5" fill="#fff"/>
<circle cx="201.3" cy="63.9" r="3.5" fill="none" stroke="#000" stroke-width=".14"/>
<circle cx="87.9" cy="63.9" r="3.5" fill="none" stroke="#808080" stroke-width=".14"/>
<circle cx="87.9" cy="63.9" r="3.5" fill="#fff"/>
<circle cx="87.9" cy="63.9" r="3.5" fill="none" stroke="#000" stroke-width=".14"/>
<circle cx="87.9" cy="140.2" r="3.5" fill="none" stroke="#808080" stroke-width=".14"/>
<circle cx="87.9" cy="140.2" r="3.5" fill="#fff"/>
<circle cx="87.9" cy="140.2" r="3.5" fill="none" stroke="#000" stroke-width=".14"/>
<g font-size="4.1">
<text x="61.5" y="59.4" transform="rotate(-90 61.5 59.4)">1</text>
<text x="73.1" y="59.6" transform="rotate(-90 73.1 59.6)">3</text>
<text x="173.1" y="59.4" transform="rotate(-90 173.1 59.4)">1</text>
<text x="190.6" y="59.6" transform="rotate(-90 190.6 59.6)">4</text>
<text x="217.1" y="59.4" transform="rotate(-90 217.1 59.4)">1</text>
<text x="234.7" y="59.6" transform="rotate(-90 234.7 59.6)">4</text>
<text x="128.8" y="89.5">*</text>
<text x="174.6" y="98.2">*</text>
<text x="83.5" y="102.4">*</text>
<text x="174.6" y="107.1">*</text>
<text x="62.3" y="147.5" transform="rotate(-90 62.3 147.5)">3</text>
<text x="73.9" y="147.8" transform="rotate(-90 73.9 147.8)">1</text>
<text x="103.4" y="147.5" transform="rotate(-90 103.4 147.5)">2</text>
<text x="109.1" y="147.8" transform="rotate(-90 109.1 147.8)">1</text>
<text x="115.1" y="147.5" transform="rotate(-90 115.1 147.5)">4</text>
<text x="132.6" y="147.8" transform="rotate(-90 132.6 147.8)">1</text>
<text x="173.9" y="147.5" transform="rotate(-90 173.9 147.5)">4</text>
<text x="191.4" y="147.8" transform="rotate(-90 191.4 147.8)">1</text>
<text x="215" y="147.5" transform="rotate(-90 215 147.5)">2</text>
<text x="220.8" y="147.8" transform="rotate(-90 220.8 147.8)">1</text>
<text x="227" y="147.5" transform="rotate(-90 227 147.5)">3</text>
<text x="238.6" y="147.8" transform="rotate(-90 238.6 147.8)">1</text>
</g>
<text font-size="3.6" x="4.2" y="204.8">2017-01-25 9:54 AM f=2.31 C:\Users\Adrian\Documents\ExMachina\repos\WDY-electronics\MCU_Board\MCU_Board.brd</text>
<text font-size="3.3" x="236.8" y="133.2">J4</text>
<g font-size="2.6">
<text x="34.6" y="89.2" transform="rotate(-90 34.6 89.2)">Board edge</text>
<text x="243.5" y="160.7" transform="rotate(-90 243.5 160.7)">22-05-7038-03</text>
</g>
<g font-size="2">
<text x="44.4" y="56.9">JP4</text>
<text x="232.4" y="58.4">JP5</text>
<text x="57.6" y="70.1">J5</text>
<text x="100.2" y="70.1">J2</text>
<text x="136.9" y="70.1">J1</text>
<text x="172.2" y="70.1">J6</text>
<text x="213.3" y="70.1">J8</text>
<text x="59" y="76.5" transform="rotate(-90 59 76.5)">R11</text>
<text x="64.9" y="76.5" transform="rotate(-90 64.9 76.5)">R12</text>
<text x="70.7" y="76.5" transform="rotate(-90 70.7 76.5)">R13</text>
<text x="170.7" y="77.5" transform="rotate(-90 170.7 77.5)">R17</text>
<text x="176.6" y="77.5" transform="rotate(-90 176.6 77.5)">R14</text>
<text x="182.4" y="77.5" transform="rotate(-90 182.4 77.5)">R15</text>
<text x="188.3" y="77.5" transform="rotate(-90 188.3 77.5)">R16</text>
<text x="38.7" y="78.7">J12</text>
<text x="131" y="80.4">U2</text>
<text x="219.5" y="78.7">R5</text>
<text x="226.9" y="83.4">R6</text>
<text x="226.9" y="78.7">R4</text>
<text x="178" y="93.6">C21</text>
<text x="191.3" y="92.2">C14</text>
<text x="49.6" y="96.9">J15</text>
<text x="89.2" y="96.3">C4</text>
<text x="106" y="98">C5</text>
<text x="183.9" y="96.6">U4</text>
<text x="191.3" y="96.6">C16</text>
<text x="100" y="105.4" transform="rotate(-90 100 105.4)">R1</text>
<text x="106" y="103.9">C10</text>
<text x="120.7" y="106.2" transform="rotate(-90 120.7 106.2)">X1</text>
<text x="183.9" y="106.8">U5</text>
<text x="191.3" y="102.4">C18</text>
<text x="191.3" y="106.8">C15</text>
<text x="218" y="107.1">SW1</text>
<text x="44" y="112.6">JP1</text>
<text x="51.7" y="113.6">R32</text>
<text x="111.9" y="108.3">X2</text>
<text x="191.3" y="111.3">C17</text>
<text x="51.7" y="117.7">R30</text>
<text x="84" y="115.7">U1</text>
<text x="113.4" y="115.7">C3</text>
<text x="191.3" y="117.1">C19</text>
<text x="51.7" y="122.4">R31</text>
<text x="94.9" y="120">R2</text>
<text x="103.7" y="120">R3</text>
<text x="176.1" y="120">C20</text>
<text x="204.3" y="120.9" transform="rotate(-90 204.3 120.9)">R9</text>
<text x="209" y="120.9" transform="rotate(-90 209 120.9)">R8</text>
<text x="52.7" y="126.5">LED2</text>
<text x="59.5" y="126.5">R29</text>
<text x="209" y="128.3" transform="rotate(-90 209 128.3)">R7</text>
<text x="60.5" y="136.2">J7</text>
<text x="101.6" y="136.2">J3</text>
<text x="114.9" y="136.2">J11</text>
<text x="136.9" y="136.2">J10</text>
<text x="170.7" y="133.3" transform="rotate(-90 170.7 133.3)">R42</text>
<text x="172.2" y="136.2">J14</text>
<text x="176.6" y="133.3" transform="rotate(-90 176.6 133.3)">R41</text>
<text x="182.4" y="133.3" transform="rotate(-90 182.4 133.3)">R40</text>
<text x="188.3" y="133.3" transform="rotate(-90 188.3 133.3)">R39</text>
<text x="211.8" y="136.2">J9</text>
<text x="218.3" y="133.2">SW2</text>
<text x="42.6" y="138">R10</text>
<text x="49.4" y="138">LED1</text>
<text x="45.8" y="145">JP2</text>
<text x="230.9" y="145">JP3</text>
</g>
<g font-size="1.3">
<text x="60.5" y="70.1">22-05-7038-03</text>
<text x="103.1" y="70.1">22-05-7068-06</text>
<text x="139.8" y="70.1">22-05-7068-06</text>
<text x="175.1" y="70.1">22-05-7048-04</text>
<text x="216.2" y="70.1">22-05-7048-04</text>
<text x="63" y="75.3" transform="rotate(-90 63 75.3)">100</text>
<text x="68.8" y="75.3" transform="rotate(-90 68.8 75.3)">100</text>
<text x="74.7" y="75.3" transform="rotate(-90 74.7 75.3)">100</text>
<text x="170.7" y="73.1" transform="rotate(-90 170.7 73.1)">100</text>
<text x="176.6" y="73.1" transform="rotate(-90 176.6 73.1)">100</text>
<text x="182.4" y="73.1" transform="rotate(-90 182.4 73.1)">100</text>
<text x="188.3" y="73.1" transform="rotate(-90 188.3 73.1)">100</text>
<text x="42.2" y="78.7">22-27-2061-06</text>
<text x="134" y="80.4">LPC1768FBD100</text>
<text x="222.5" y="78.7">0R</text>
<text x="229.8" y="83.4">10K</text>
<text x="229.8" y="78.7">0R</text>
<text x="182.4" y="93.6">0.1uF</text>
<text x="195.7" y="92.2">0.1uF</text>
<text x="53.2" y="96.6">1241050-5</text>
<text x="92.2" y="96.3">0.1uF</text>
<text x="110.5" y="98">18pF</text>
<text x="195.7" y="96.6">0.1uF</text>
<text x="100" y="102.4" transform="rotate(-90 100 102.4)">4K7</text>
<text x="110.5" y="103.9">18pF</text>
<text x="120.2" y="103.6" transform="rotate(-90 120.2 103.6)">FC-135</text>
<text x="188.3" y="105.4" transform="rotate(-90 188.3 105.4)">SN74LVC3G17DCTR</text>
<text x="195.7" y="102.4">0.1uF</text>
<text x="195.7" y="106.8">0.1uF</text>
<text x="223.1" y="106.6">B3FS-1015</text>
<text x="47.5" y="112.4">BC-2-P</text>
<text x="55.8" y="113.6">1K5</text>
<text x="114.9" y="108.3">ASE-12</text>
<text x="195.7" y="111.3">0.1uF</text>
<text x="55.8" y="117.7">33</text>
<text x="84" y="117.1">AT24C512C-SSHM-B</text>
<text x="98" y="119.5">4K7</text>
<text x="106.8" y="119.5">4K7</text>
<text x="116.3" y="115.7">0.1uF</text>
<text x="173.6" y="114.2" transform="rotate(-90 173.6 114.2)">SN74LVC3G17DCTR</text>
<text x="180.7" y="119.5">0.1uF</text>
<text x="195.7" y="117.1">0.1uF</text>
<text x="204.3" y="118" transform="rotate(-90 204.3 118)">0R</text>
<text x="209" y="118" transform="rotate(-90 209 118)">0R</text>
<text x="55.8" y="122.4">33</text>
<text x="209" y="125.4" transform="rotate(-90 209 125.4)">10K</text>
<text x="53.9" y="130.6">Blue</text>
<text x="63.3" y="126.5">1K5</text>
<text x="170.7" y="128.9" transform="rotate(-90 170.7 128.9)">100</text>
<text x="176.6" y="128.9" transform="rotate(-90 176.6 128.9)">100</text>
<text x="182.4" y="128.9" transform="rotate(-90 182.4 128.9)">100</text>
<text x="188.3" y="128.9" transform="rotate(-90 188.3 128.9)">100</text>
<text x="63.5" y="136.2">22-05-7038-03</text>
<text x="104.6" y="136.2">22-05-7028-02</text>
<text x="119.3" y="136.2">22-05-7048-04</text>
<text x="141.3" y="136.2">22-05-7068-06</text>
<text x="176.6" y="136.2">22-05-7048-04</text>
<text x="214.8" y="136.2">22-05-7028-02</text>
<text x="223.4" y="132.8">B3FS-1015</text>
<text x="43.2" y="142.1">1K5</text>
<text x="50.5" y="142.1">Blue</text>
</g>
</svg>
